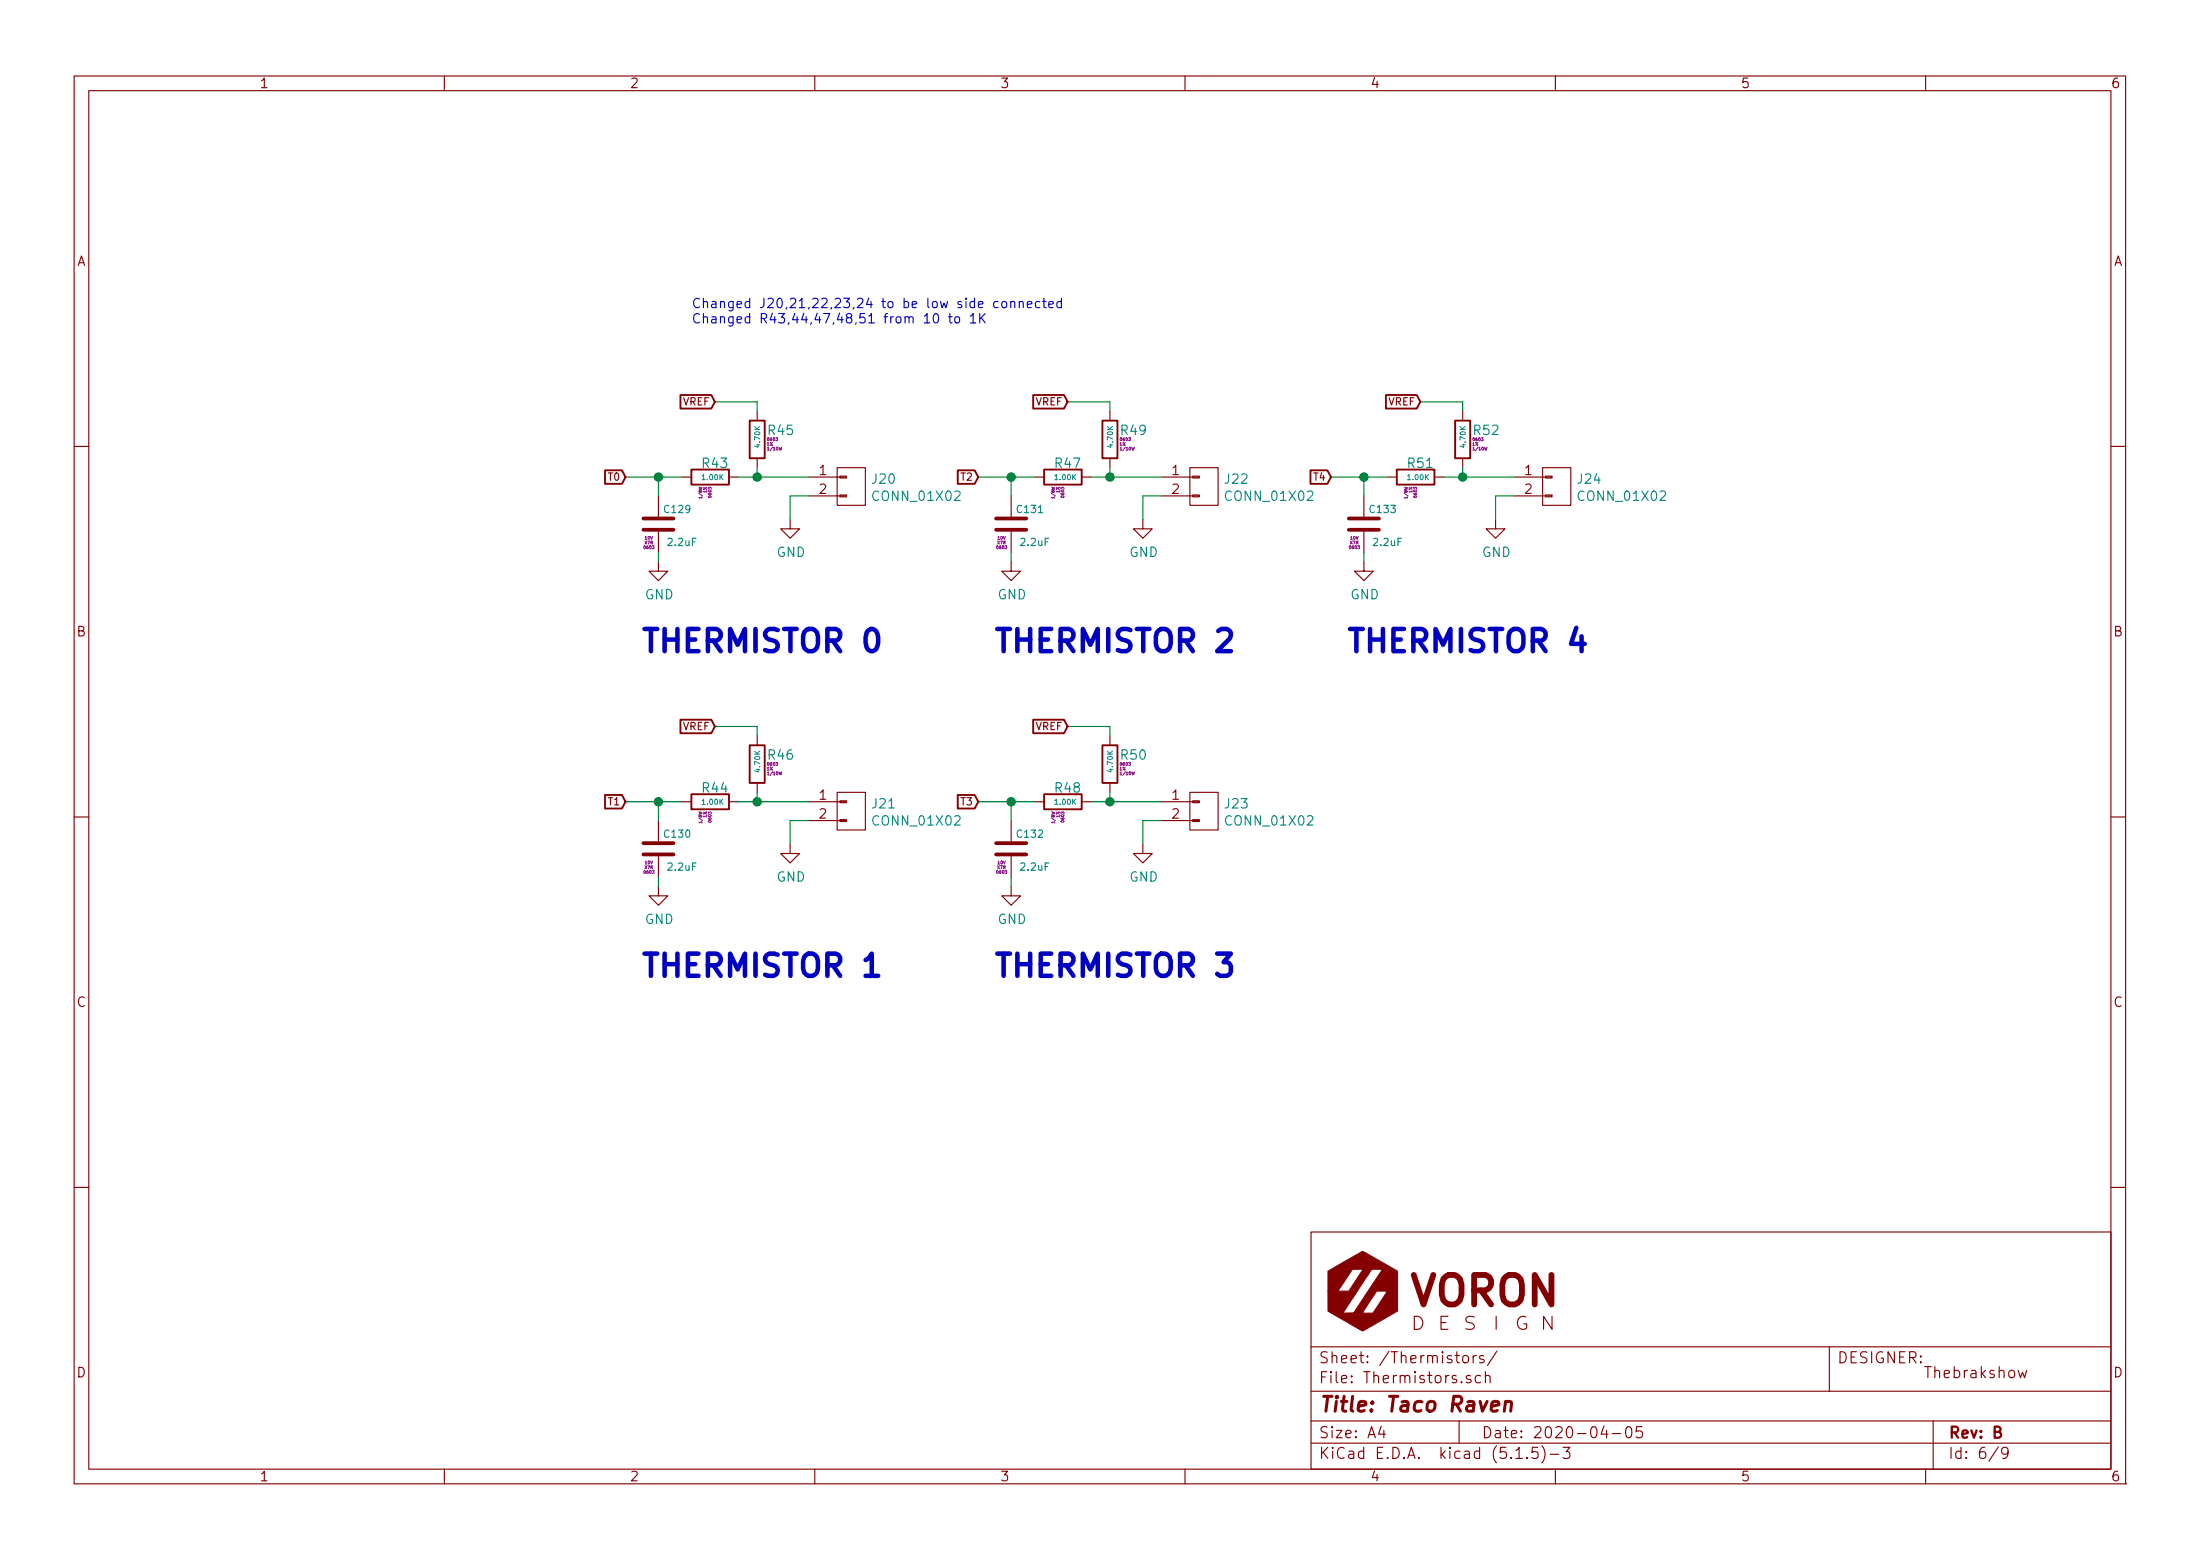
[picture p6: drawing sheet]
<svg xmlns="http://www.w3.org/2000/svg" width="297mm" height="210mm" viewBox="0 0 297 210" stroke-linecap="round" stroke-linejoin="round" font-family="sans-serif">
<g fill="none" stroke="#840000" stroke-width=".15">
<path d="M10 10.3h277v189.9h-277zM12 12.2h273v186.1h-273zM60 10.3v1.9M110 10.3v1.9M160 10.3v1.9M210 10.3v1.9M260 10.3v1.9M102.2 55.5v1.3M149.9 55.5v1.3M197.5 55.5v1.3M10 60.2h2M88.9 75.8v1.3h1.3l-1.3 1.3-1.3-1.3h1.3"/>
<path d="M88.9 66.9v2.8M88.9 71.7v2.8M92.1 64.4h1.2M98.4 64.4h1.3M102.2 61.8v1.3M106.7 70.1v1.3h1.2l-1.2 1.2-1.3-1.2h1.3M109.2 64.4h5.1M109.2 66.9h5.1M113 63.1h3.8v5.1h-3.8zM113.4 66.8h.9v.3h-.9zM113.4 64.3h.9v.2h-.9zM136.5 75.8v1.3h1.3l-1.3 1.3-1.2-1.3h1.2"/>
<path d="M136.5 66.9v2.8M136.5 71.7v2.8M139.7 64.4h1.3M146 64.4h1.3M149.9 61.8v1.3M154.3 70.1v1.3h1.3l-1.3 1.2-1.3-1.2h1.3M156.8 64.4h5.1M156.8 66.9h5.1M160.7 63.1h3.8v5.1h-3.8zM161 66.8h.9v.3h-.9zM161 64.3h.9v.2h-.9zM184.1 75.8v1.3h1.3l-1.3 1.3-1.2-1.3h1.2"/>
<path d="M184.1 66.9v2.8M184.1 71.7v2.8M187.3 64.4h1.3M193.7 64.4h1.2M197.5 61.8v1.3M201.9 70.1v1.3h1.3l-1.3 1.2-1.2-1.2h1.2M204.5 64.4h5M204.5 66.9h5M208.3 63.1h3.8v5.1h-3.8zM208.7 66.8h.8v.3h-.8zM208.7 64.3h.8v.2h-.8zM285 60.2h2"/>
<path d="M102.2 99.3v1.3M149.9 99.3v1.3M10 110.3h2M88.9 119.6v1.3h1.3l-1.3 1.3-1.3-1.3h1.3M88.9 110.7v2.8M88.9 115.6v2.8M92.1 108.2h1.2M98.4 108.2h1.3M102.2 105.7v1.2M106.7 113.9v1.3h1.2l-1.2 1.3-1.3-1.3h1.3M109.2 110.7h5.1M109.2 108.2h5.1"/>
<path d="M113 106.9h3.8v5.1h-3.8zM113.4 110.6h.9v.3h-.9zM113.4 108.1h.9v.2h-.9zM136.5 119.6v1.3h1.3l-1.3 1.3-1.2-1.3h1.2M136.5 110.7v2.8M136.5 115.6v2.8M139.7 108.2h1.3M146 108.2h1.3M149.9 105.7v1.2M154.3 113.9v1.3h1.3l-1.3 1.3-1.3-1.3h1.3M156.8 110.7h5.1M156.8 108.2h5.1"/>
<path d="M160.7 106.9h3.8v5.1h-3.8zM161 110.6h.9v.3h-.9zM161 108.1h.9v.2h-.9zM285 110.3h2M10 160.2h2M177 166.3h108v32h-108zM285 160.2h2M60 198.3v1.9M110 198.3v1.9M160 198.3v1.9M177 194.8h108M177 191.8h108"/>
<path d="M177 187.8h108M177 181.8h108M186.5 192.5l-.4 1h1M186.8 193v1M197 191.8v3M197.6 183.1a.42 .42 0 0 1 .7 .1v.4a.41 .41 0 0 1-.4 .3 .41 .41 0 0 1-.4-.3zM198.6 185.7a.37 .37 0 0 0-.6 .1v.1a.54 .54 0 0 0 .6 .3v.1v.2l-.2 .1-.4-.1M198.9 182.9v1M199.3 182.9l-.2 .1-.2 .2M199.9 185.7l-.4-.1-.3 .3 .1 .6 .2 .1 .4-.1M200.3 183l-.3-.1-.2 .1v.2a.48 .48 0 0 0 .5 .3l.1 .1-.1 .2-.1 .1-.4-.1M200.6 185.7a.38 .38 0 0 1 .6 .1v.8"/>
<path d="M200.6 185.1v1.5M202.1 182.3l-1.3 2M204.7 196.8h.8M206.2 196.7v.1l-.1-.1h.1v.1M207.6 195.3h-.7l-.1 .7h.1a.62 .62 0 0 1 .7 0v.7l-.2 .1h-.4l-.2-.1M208.2 195.1a1.71 1.71 0 0 1 0 2.3M209.3 196.3h1.2M210 198.3v1.9M211 195.3h1l-.5 .6 .4 .1 .1 .2-.1 .5-.2 .1h-.4l-.3-.1M216.6 192.5l-.4 1h.9M216.9 193v1M217.7 193.5h1.1"/>
<path d="M219.6 192.7a.37 .37 0 0 1 .4-.2 .37 .37 0 0 1 .3 .3v.3a.72 .72 0 0 1-.3 .9l-.4-.1a1.41 1.41 0 0 1 0-1.2zM221.7 192.5h-.7l-.1 .7h.1a.62 .62 0 0 1 .7 0l.1 .2-.1 .5-.2 .1h-.4l-.2-.1M247 181.8v6M260 198.3v1.9M261 191.8v6.5M269.8 195.2l-1.2 2M271.1 196l-.3 .3h-.2l-.3-.3v-.4a.47 .47 0 0 1 .5-.3l.2 .2a1.19 1.19 0 0 1-.2 1.2l-.4 .1M272.5 184.9l.3 1 .3-.7 .3 .7 .2-1M287 200.2h.1"/>
</g>
<path d="M201.4 189.8l1-.2-.1-.4-.2-.1-.6 .1-.1 .2-.1 .8 .3 .2 .6-.1M203.3 189.3a.63 .63 0 0 1 .7-.1v1.2M203.3 189.1l-.2 1.3" fill="none" stroke="#840000" stroke-width=".41"/>
<path d="M190.9 172.1l1.3 3.9 1.3-3.9M194.9 172.6a1.34 1.34 0 0 1 1.5-.5 1.34 1.34 0 0 1 .9 1.3v1.3a1.33 1.33 0 0 1-2.1 1.1l-.3-.3-.2-.8v-1.3zM199 174.1h1.6a1.08 1.08 0 0 0 .8-1 1.08 1.08 0 0 0-.8-1h-1.6v3.9M200 174.1l1.3 1.9M203 172.6a1.34 1.34 0 0 1 1.5-.5 1.34 1.34 0 0 1 1 1.3v1.3a1.32 1.32 0 0 1-1.3 1.4 1.32 1.32 0 0 1-1.4-1.4v-1.3zM209.5 172.1v3.9l-2.3-3.9v3.9" fill="none" stroke="#840000" stroke-width=".79"/>
<path d="M179.3 171.5l4.1-2.3a.69 .69 0 0 1 1.1 0l4.2 2.3v5.4l-4.7 2.7-4.2-2.4h5.6l1.9-2.9-1.4-.1-1.9 3h-1.2l3.9-5.9h-1a.66 .66 0 0 0-.9 .6l-3.5 5.3h-1.5l-.5-.3v-2.7h2.8l1.9-2.9h-1.4l-2 2.9h-1.3z" fill="#840000" stroke="#840000" stroke-width=".14"/>
<path d="M86.9 70h4M86.9 71.5h4M134.5 70h4.1M134.5 71.5h4.1M182.1 70h4.1M182.1 71.5h4.1M86.9 113.8h4M86.9 115.3h4M134.5 113.8h4.1M134.5 115.3h4.1" fill="none" stroke="#840000" stroke-width=".51"/>
<g fill="none" stroke="#840000" stroke-width=".25">
<path d="M91.9 53.3h4.1l.5 .9-.5 .9h-4.1zM101.2 56.8h2.1v5h-2.1zM139.5 53.3h4.2l.4 .9-.4 .9h-4.2zM148.8 56.8h2.1v5h-2.1zM187.1 53.3h4.2l.5 .9-.5 .9h-4.2zM196.5 56.8h2v5h-2zM81.7 63.5h2.3l.5 .9-.5 .9h-2.3zM93.3 63.4h5.1v2h-5.1zM129.3 63.5h2.3l.5 .9-.5 .9h-2.3zM141 63.4h5v2h-5zM176.9 63.5h2.3l.5 .9-.5 .9h-2.3zM188.6 63.4h5.1v2h-5.1z"/>
<path d="M91.9 97.1h4.1l.5 .9-.5 1h-4.1zM139.5 97.1h4.2l.4 .9-.4 1h-4.2zM81.7 107.3h2.3l.5 .9-.5 .9h-2.3zM93.3 107.2h5.1v2h-5.1zM101.2 100.6h2.1v5.1h-2.1zM129.3 107.3h2.3l.5 .9-.5 .9h-2.3zM141 107.2h5v2h-5zM148.8 100.6h2.1v5.1h-2.1z"/>
</g>
<path d="M103.6 60.4l.1-.1v.5M103.6 60.8h.2M151.2 60.4l.2-.1v.5M151.2 60.8h.3M198.9 60.4l.1-.1v.5M198.9 60.8h.2M103.6 104.3l.1-.1v.4M103.6 104.6h.2M151.2 104.3l.2-.1v.4M151.2 104.6h.3" fill="none" stroke="#840084" stroke-width=".14"/>
<g fill="none" stroke="#008400" stroke-width=".15">
<path d="M96.5 54.2h5.7v1.3M144.1 54.2h5.8v1.3M191.8 54.2h5.7v1.3M84.5 64.4h7.6M88.9 64.4v2.5M88.9 74.5v1.3M99.7 64.4h9.5M102.2 63.1v1.3M109.2 66.9h-2.5v3.2M132.1 64.4h7.6M136.5 64.4v2.5M136.5 74.5v1.3"/>
<path d="M147.3 64.4h9.5M149.9 63.1v1.3M156.8 66.9h-2.5v3.2M179.7 64.4h7.6M184.1 64.4v2.5M184.1 74.5v1.3M194.9 64.4h9.6M197.5 63.1v1.3M204.5 66.9h-2.6v3.2M96.5 98h5.7v1.3M144.1 98h5.8v1.3M84.5 108.2h7.6"/>
<path d="M88.9 108.2v2.5M88.9 118.4v1.2M99.7 108.2h9.5M102.2 106.9v1.3M109.2 110.7h-2.5v3.2M132.1 108.2h7.6M136.5 108.2v2.5M136.5 118.4v1.2M147.3 108.2h9.5M149.9 106.9v1.3M156.8 110.7h-2.5v3.2"/>
</g>
<g fill="none" stroke="#0000c2" stroke-width=".15">
<path d="M126.1 42.4h.1a.28 .28 0 0 1 .3-.1 .28 .28 0 0 1 .2 .3v.2a.65 .65 0 0 1-.3 .8l-.2-.1a1 1 0 0 1-.1-1.1zM128.1 42.7h.4M128.2 42.3v1.1l.1 .1 .2 .1M129 42.8l.3-.1 .2 .2 .1 .5-.1 .1-.3 .1-.3-.2v-.4zM131 42.7l.4-.4v1.3M131 43.6h.7M132.3 42.3v1.3M132.5 42.9l.5 .7M133 42.3l-.7 .7M134.8 40.7h-.4l-.2 .2v.4l.1 .2h.5M135.4 40.7h.3l.2 .1v.5l-.1 .2h-.3l-.2-.2v-.4zM136.5 40.8v-.1a.31 .31 0 0 1 .5 .2v.6"/>
<path d="M136.5 40.7v.8M137.6 40.8l.1-.1a.31 .31 0 0 1 .5 .2v.6M137.6 40.7v.8M138.7 41.1l.6-.1-.1-.3h-.3l-.2 .2 .1 .6h.4M140.4 40.7h-.4l-.2 .2v.4l.1 .2h.5M140.8 40.7h.4M140.9 40.3v1l.1 .2h.2M141.6 41.1l.6-.1v-.3h-.4l-.2 .2 .1 .6h.5M143.3 40.7a.41 .41 0 0 0-.6 .2v.5a.44 .44 0 0 0 .6 .1M143.3 40.3v1.2"/>
</g>
<path d="M116.9 131.7h1.7" fill="none" stroke="#0000c2" stroke-width=".61"/>
<g fill="#008400" stroke="#008400" stroke-width=".25">
<circle cx="88.9" cy="108.2" r=".51"/>
<circle cx="136.5" cy="108.2" r=".51"/>
<circle cx="149.9" cy="108.2" r=".51"/>
<circle cx="197.5" cy="64.4" r=".51"/>
<circle cx="88.9" cy="64.4" r=".51"/>
<circle cx="102.2" cy="108.2" r=".51"/>
<circle cx="149.9" cy="64.4" r=".51"/>
<circle cx="184.2" cy="64.4" r=".51"/>
<circle cx="136.5" cy="64.4" r=".51"/>
<circle cx="102.2" cy="64.4" r=".51"/>
</g>
<g font-size="4.2" fill="#0000c2">
<text x="86.4" y="88">THERMISTOR 0</text>
<text x="134" y="88">THERMISTOR 2</text>
<text x="181.6" y="88">THERMISTOR 4</text>
<text x="86.4" y="131.8">THERMISTOR 1</text>
<text x="134" y="131.8">THERMISTOR 3</text>
</g>
<text font-size="2.8" fill="#840000" x="178" y="190.5">Title: Taco Raven</text>
<g font-size="2.4" fill="#840000">
<text x="190.5" y="179.5">D E S</text>
<text x="201.6" y="179.5">I</text>
<text x="204.4" y="179.5">G N</text>
</g>
<g font-size="2.1" fill="#840000">
<text x="178" y="184">Sheet: /Thermistors/</text>
<text x="248" y="184">DESIGNER:</text>
<text x="259.7" y="186">Thebrakshow</text>
<text x="178" y="186.7">File: Thermistors.sch</text>
<text x="178" y="196.9">KiCad E.D.A. kicad (5.1.5)-3</text>
<text x="178" y="194.1">Size: A4</text>
<text x="200" y="194.1">Date: 2020-04-05</text>
<text x="263" y="194.1">Rev: B</text>
<text x="263" y="196.9">Id: 6/9</text>
</g>
<g font-size="1.8" fill="#840000">
<text x="35" y="11.9">1</text>
<text x="85" y="11.9">2</text>
<text x="135" y="11.9">3</text>
<text x="185" y="11.9">4</text>
<text x="235" y="11.9">5</text>
<text x="285" y="11.9">6</text>
<text x="10.4" y="35.9">A</text>
<text x="285.4" y="35.9">A</text>
<text x="110.6" y="64.1">1</text>
<text x="158.3" y="64.1">1</text>
<text x="205.9" y="64.1">1</text>
<text x="110.6" y="66.7">2</text>
<text x="158.3" y="66.7">2</text>
<text x="205.9" y="66.7">2</text>
<text x="10.4" y="85.9">B</text>
<text x="285.4" y="85.9">B</text>
<text x="110.6" y="107.9">1</text>
<text x="158.3" y="107.9">1</text>
<text x="110.6" y="110.5">2</text>
<text x="158.3" y="110.5">2</text>
<text x="10.4" y="135.9">C</text>
<text x="285.4" y="135.9">C</text>
<text x="10.4" y="185.9">D</text>
<text x="285.4" y="185.9">D</text>
<text x="35" y="199.9">1</text>
<text x="85" y="199.9">2</text>
<text x="135" y="199.9">3</text>
<text x="185" y="199.9">4</text>
<text x="235" y="199.9">5</text>
<text x="285" y="199.9">6</text>
</g>
<g font-size="1.8" fill="#0000c2">
<text x="93.3" y="41.6">Changed J20,21,22,23,24 to be low side connected</text>
<text x="93.3" y="43.7">Changed R43,44,47,48,51 from 10 to 1K</text>
</g>
<g font-size="1.8" fill="#008484">
<text x="103.8" y="58.7">R45</text>
<text x="151.4" y="58.7">R49</text>
<text x="199" y="58.7">R52</text>
<text x="94.9" y="63.2">R43</text>
<text x="117.8" y="65.3">J20</text>
<text x="142.5" y="63.2">R47</text>
<text x="165.5" y="65.3">J22</text>
<text x="190.1" y="63.2">R51</text>
<text x="213.1" y="65.3">J24</text>
<text x="118.1" y="67.6">CONN_01X02</text>
<text x="165.7" y="67.6">CONN_01X02</text>
<text x="213.4" y="67.6">CONN_01X02</text>
<text x="104.9" y="75.2">GND</text>
<text x="152.5" y="75.2">GND</text>
<text x="200.1" y="75.2">GND</text>
<text x="87.1" y="80.9">GND</text>
<text x="134.7" y="80.9">GND</text>
<text x="182.3" y="80.9">GND</text>
<text x="94.9" y="107">R44</text>
<text x="103.8" y="102.5">R46</text>
<text x="142.5" y="107">R48</text>
<text x="151.4" y="102.5">R50</text>
<text x="117.8" y="109.1">J21</text>
<text x="118.1" y="111.4">CONN_01X02</text>
<text x="165.5" y="109.1">J23</text>
<text x="165.7" y="111.4">CONN_01X02</text>
<text x="104.9" y="119">GND</text>
<text x="152.5" y="119">GND</text>
<text x="87.1" y="124.7">GND</text>
<text x="134.7" y="124.7">GND</text>
</g>
<g font-size="1.4" fill="#840000">
<text x="92.2" y="54.7">VREF</text>
<text x="139.8" y="54.7">VREF</text>
<text x="187.5" y="54.7">VREF</text>
<text x="82.2" y="64.9">T0</text>
<text x="129.8" y="64.9">T2</text>
<text x="177.5" y="64.9">T4</text>
<text x="92.2" y="98.5">VREF</text>
<text x="139.8" y="98.5">VREF</text>
<text x="82.2" y="108.7">T1</text>
<text x="129.8" y="108.7">T3</text>
</g>
<g font-size="1.4" fill="#008484">
<text x="89.8" y="69.2">C129</text>
<text x="137.4" y="69.2">C131</text>
<text x="185" y="69.2">C133</text>
<text x="90.3" y="73.7">2.2uF</text>
<text x="137.9" y="73.7">2.2uF</text>
<text x="185.5" y="73.7">2.2uF</text>
<text x="89.8" y="113">C130</text>
<text x="137.4" y="113">C132</text>
<text x="90.3" y="117.5">2.2uF</text>
<text x="137.9" y="117.5">2.2uF</text>
</g>
<g font-size="1" fill="#008484">
<text x="94.9" y="64.8">1.00K</text>
<text x="102.6" y="60.3" transform="rotate(-90 102.6 60.3)">4.70K</text>
<text x="142.5" y="64.8">1.00K</text>
<text x="150.3" y="60.3" transform="rotate(-90 150.3 60.3)">4.70K</text>
<text x="190.1" y="64.8">1.00K</text>
<text x="197.9" y="60.3" transform="rotate(-90 197.9 60.3)">4.70K</text>
<text x="102.6" y="104.1" transform="rotate(-90 102.6 104.1)">4.70K</text>
<text x="150.3" y="104.1" transform="rotate(-90 150.3 104.1)">4.70K</text>
<text x="94.9" y="108.6">1.00K</text>
<text x="142.5" y="108.6">1.00K</text>
</g>
<g font-size=".6" fill="#840084">
<text x="103.7" y="59.5">0603</text>
<text x="151.3" y="59.5">0603</text>
<text x="198.9" y="59.5">0603</text>
<text x="103.6" y="60.1">1%</text>
<text x="103.8" y="60.8">1/10W</text>
<text x="151.2" y="60.1">1%</text>
<text x="151.4" y="60.8">1/10W</text>
<text x="198.8" y="60.1">1%</text>
<text x="199" y="60.8">1/10W</text>
<text x="94.8" y="67.2" transform="rotate(-90 94.8 67.2)">1/8W</text>
<text x="95.4" y="66.5" transform="rotate(-90 95.4 66.5)">1%</text>
<text x="96.1" y="67.1" transform="rotate(-90 96.1 67.1)">0603</text>
<text x="142.4" y="67.2" transform="rotate(-90 142.4 67.2)">1/8W</text>
<text x="143.1" y="66.5" transform="rotate(-90 143.1 66.5)">1%</text>
<text x="143.7" y="67.1" transform="rotate(-90 143.7 67.1)">0603</text>
<text x="190" y="67.2" transform="rotate(-90 190 67.2)">1/8W</text>
<text x="190.7" y="66.5" transform="rotate(-90 190.7 66.5)">1%</text>
<text x="191.3" y="67.1" transform="rotate(-90 191.3 67.1)">0603</text>
<text x="87" y="74.1">0603</text>
<text x="87.1" y="73.5">X7R</text>
<text x="87.1" y="72.8">10V</text>
<text x="134.6" y="74.1">0603</text>
<text x="134.7" y="73.5">X7R</text>
<text x="134.7" y="72.8">10V</text>
<text x="182.2" y="74.1">0603</text>
<text x="182.3" y="73.5">X7R</text>
<text x="182.3" y="72.8">10V</text>
<text x="103.6" y="104">1%</text>
<text x="103.7" y="103.3">0603</text>
<text x="103.8" y="104.6">1/10W</text>
<text x="151.2" y="104">1%</text>
<text x="151.3" y="103.3">0603</text>
<text x="151.4" y="104.6">1/10W</text>
<text x="94.8" y="111" transform="rotate(-90 94.8 111)">1/8W</text>
<text x="95.4" y="110.3" transform="rotate(-90 95.4 110.3)">1%</text>
<text x="96.1" y="110.9" transform="rotate(-90 96.1 110.9)">0603</text>
<text x="142.4" y="111" transform="rotate(-90 142.4 111)">1/8W</text>
<text x="143.1" y="110.3" transform="rotate(-90 143.1 110.3)">1%</text>
<text x="143.7" y="110.9" transform="rotate(-90 143.7 110.9)">0603</text>
<text x="87" y="117.9">0603</text>
<text x="87.1" y="117.3">X7R</text>
<text x="87.1" y="116.6">10V</text>
<text x="134.6" y="117.9">0603</text>
<text x="134.7" y="117.3">X7R</text>
<text x="134.7" y="116.6">10V</text>
</g>
</svg>
